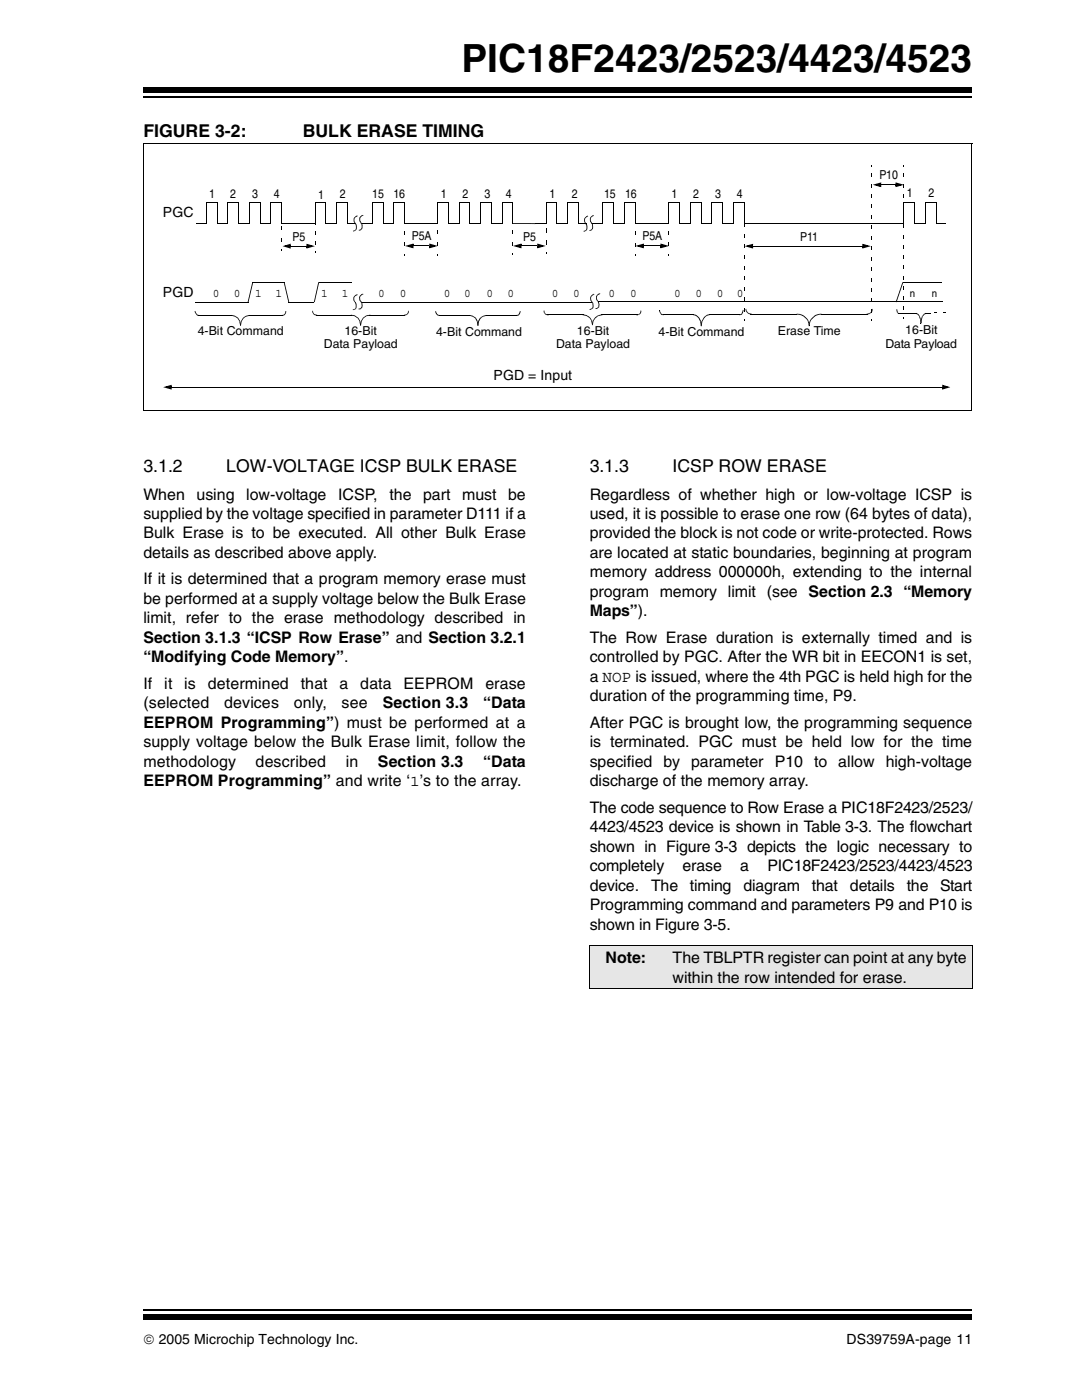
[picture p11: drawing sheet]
<svg xmlns="http://www.w3.org/2000/svg" width="216mm" height="279mm" viewBox="0 0 216 279" stroke-linecap="round" stroke-linejoin="round" font-family="sans-serif">
<path d="M28.6 261h165.1" fill="none" stroke="#000" stroke-width=".34"/>
<path d="M28.6 262h165.1v1.1h-165.1z" fill="#000"/>
<path d="M28.6 16.9h165.1v5.5h-165.1z" fill="#fff"/>
<path d="M28.6 19.3h165.1" fill="none" stroke="#000" stroke-width=".34"/>
<g fill="#000">
<path d="M28.6 17.4h165.1v1h-165.1zM173.6 38.7h.2v.7h-.2zM173.6 36.7h.2v.6h-.2zM173.6 34.6h.2v.7h-.2zM173.6 32.9h.2v.3h-.2zM175.2 36.6h.4v.2h-.4zM173.9 36.8l1.7-.4-.2 .3-.9 .3v-.3l.9 .2-.1 .4-.1-.5h.4v.5zM178.4 36.4l1.7 .4-1.7 .5 .1-.4 .9-.2 .1 .3-1-.3 .1-.3 .1 .4h-.3zM178.4 36.8h.3v.3h-.3zM180 38.7h.1v.7h-.1zM180 36.7h.1v.6h-.1zM180 34.6h.1v.7h-.1z"/>
<path d="M180 32.9h.1v.3h-.1zM57.6 48.8h.3v.3h-.3zM56.3 49.1l1.6-.5-.1 .4-.9 .2v-.3l.9 .2-.1 .4-.1-.4h.3v.5zM61 48.6l1.7 .5-1.7 .4 .2-.4 .9-.2v.3l-.9-.2 .1-.4 .1 .5h-.4zM61 49.1h.4v.2h-.4zM62.7 50.1h.2v.3h-.2zM62.7 48.1h.2v.7h-.2zM62.7 46.1h.2v.7h-.2zM62.7 44.5h.2v.3h-.2zM69.2 44.5h1.6v.2h-1.6zM80.5 50.7h.2v.3h-.2zM80.5 48.3h.2v.8h-.2z"/>
<path d="M80.5 46h.2v.8h-.2zM80.5 44.1h.2v.4h-.2zM82 48.8h.4v.2h-.4zM80.7 49l1.7-.4-.1 .3-.9 .3-.1-.3 1 .2-.1 .3-.2-.4h.4v.5zM85.5 48.6l1.7 .4-1.7 .5 .1-.4 .9-.2 .1 .3-1-.3 .1-.3 .2 .4h-.4zM85.5 49h.4v.3h-.4zM87.2 50.6h.1v.3h-.1zM87.2 48.3h.1v.7h-.1zM87.2 45.9h.1v.8h-.1zM87.2 44h.1v.4h-.1zM149.7 48.8h.3v.3h-.3zM148.3 49.1l1.7-.5-.1 .4-.9 .2-.1-.3 1 .2-.1 .4-.1-.4h.3v.4z"/>
<path d="M171.8 48.6l1.7 .5-1.7 .4 .1-.4 .9-.2 .1 .3-1-.2 .1-.4 .1 .5h-.3zM171.8 49.1h.3v.2h-.3zM173.6 57.4h.2v.7h-.2zM173.6 55.4h.2v.6h-.2zM173.6 53.3h.2v.7h-.2zM173.6 51.2h.2v.7h-.2zM173.6 49.1h.2v.7h-.2zM173.6 47h.2v.8h-.2zM173.6 45h.2v.7h-.2zM173.6 42.9h.2v.7h-.2zM173.6 40.8h.2v.7h-.2zM180 59.1h.1v.7h-.1z"/>
<path d="M180 57h.1v.7h-.1zM180 55h.1v.7h-.1zM180 53h.1v.6h-.1zM180 50.9h.1v.7h-.1zM180 48.9h.1v.7h-.1zM180 46.9h.1v.6h-.1zM180 44.8h.1v.7h-.1zM180 42.8h.1v.6h-.1zM180 40.7h.1v.7h-.1zM33.9 76.9h.3v.3h-.3zM32.5 77.2l1.7-.5-.1 .4-.9 .2-.1-.3 1 .3-.1 .3-.1-.4h.3v.4zM148.5 61.6h.2z"/>
<path d="M148.5 61.7l.2-.1 .1 .4-.2 .1zM148.6 62.1l.2-.1 .2 .3-.1 .1zM149.7 62.5v.2zM149 62.3l.7 .2-.1 .2-.7-.3zM158.6 62.5l.1 .2zM158.7 62.5a2.44 2.44 0 0 1 2.4 1.5l-.2 .1-.2-.4-.6-.6-.4-.2-1-.2zM160.9 64.1l.2-.1 .1 .4-.2 .1zM161.1 64.9l.2 .1zM161.5 63.6l.7-.7 .5-.2v.2l-1 .8-.4 1.2h-.2l.2-.9zM161 64.5l.2-.1 .1 .5h-.2zM161.1 64.9h.2zM162.7 62.7l.5-.1v.1l-.5 .2z"/>
<path d="M163.2 62.6l.5-.1v.2h-.5zM163.7 62.5v.2zM172.6 62.5l.2 .2zM172.7 62.5l.4-.1 .1 .2-.4 .1zM173.1 62.5l.3-.2 .1 .1-.3 .2zM173.6 63.7h.2v.4h-.2zM173.6 61.6h.2v.7h-.2zM173.6 59.5h.2v.7h-.2zM173.7 61.6l.2 .1zM173.7 61.6l.2 .1-.1 .4-.3 .3-.1-.1 .3-.3zM179.8 56.2l.2 .1-1.4 3.9h-.2zM180 63.2h.1v.3h-.1z"/>
<path d="M180 61.1h.1v.7h-.1zM187.7 76.7l1.6 .5-1.6 .5 .1-.4 .9-.3 .1 .3-1-.2 .1-.3 .1 .4h-.3zM187.7 77.2h.3v.2h-.3z"/>
</g>
<g fill="none" stroke="#000" stroke-width=".2">
<path d="M175.6 36.8h2.8M39 44.6h2.1v-4.3h2.2v4.3h2.1v-4.3h2.1v4.3h2.2v-4.3h2.1v4.3h2.1v-4.3h2.2v4.3M56.1 44.6h6.7v-4.3h2.1v4.3h2.2v-4.3h2.1v4.3M57.9 49.1h3.1M72.1 44.6h2.1v-4.3h2.1v4.3h2.1v-4.3h2.2v4.3M80.5 44.6h6.7v-4.2h2.2v4.2M82.4 49h3.1M89.3 44.6h2.1v-4.2h2.2v4.2M148.3 44.6h31.8v-4.3h2.1v4.3h2.2v-4.3h2.1v4.3M150 49.1h21.8M179.9 56.2h7.6M34.2 77.2h153.5"/>
<path d="M57.5 60.2h5.1M70.8 60.2h47.1M149.6 62.6h9.2M163.6 62.6h9.2"/>
</g>
<path d="M174.5 36.8l.9-.2v.5zM178.6 36.6l.9 .2-.9 .3zM56.9 49.1l.8-.3v.5zM61.2 48.8l.9 .3-.9 .2zM81.3 49l.9-.2v.5zM85.7 48.8l.9 .2-.9 .3zM149 49.1l.9-.3v.5zM172 48.8l.8 .3-.8 .2zM33.1 77.2l.9-.3v.5zM187.9 76.9l.8 .3-.8 .2z" fill="#000"/>
<path d="M70.7 59.1l.2-.2h.8a1.17 1.17 0 0 0 .3 1.4l.1 .5v.4l-.6 .4h-.7a1.2 1.2 0 0 0-.2-1.7l-.1-.3z" fill-rule="evenodd" fill="#fff"/>
<path d="M56.6 56.4h.1l.9 3.8h-.2zM71.1 58.7l.1 .1zM70.6 59l.5-.3 .1 .1-.6 .4v.7a1.37 1.37 0 0 1 .2 1.7v-1.2a1.03 1.03 0 0 1-.2-1.4zM72.3 58.5l.1 .2zM72 58.6l.3-.1v.2l-.5 .4v.6a1.45 1.45 0 0 1 .2 1.8l-.1-.2 .2-.1v-.7l-.5-.7-.1-.4 .1-.4zM50.2 56.3h.2l-.9 4h-.2zM70.3 61.6l.1 .2zM70.4 61.6h.2v.2h-.2zM70.6 61.6l.1-.1 .1 .1-.2 .2zM71.4 61.5l.1 .2zM71.5 61.5h.3v.1l-.3 .1zM71.8 61.5l.1-.2 .1 .2-.2 .1z" fill="#000"/>
<path d="M50.3 56.3h6.5M38.9 60.2h10.6" fill="none" stroke="#000" stroke-width=".2"/>
<path d="M70.7 43.3l.3-.1h.7a1.38 1.38 0 0 0 .4 1.4 .87 .87 0 0 1-.5 1.3h-.8a1.2 1.2 0 0 0-.2-1.7l-.1-.3z" fill-rule="evenodd" fill="#fff"/>
<path d="M70.3 46l.1 .1zM70.4 46l.2-.1 .1 .2h-.3zM70.6 45.9l.2-.1 .1 .1-.2 .2zM71.1 43l.1 .1zM70.8 43.1l.3-.1 .1 .1-.6 .5 .1 .6a1.37 1.37 0 0 1 .2 1.7l-.1-1.2a.97 .97 0 0 1 0-1.6zM71.5 45.8l.1 .2zM71.5 45.8h.3v.1l-.2 .1zM71.8 45.8l.1-.2 .1 .2-.2 .1zM72.3 42.8l.1 .2zM72 42.9l.3-.1v.2l-.5 .3v.7a1.41 1.41 0 0 1 .2 1.8l-.1-.2 .2-.1v-.8l-.5-.6a.94 .94 0 0 1 .4-1.2z" fill="#000"/>
<path d="M93.6 44.6h2.2v-4.2h2.1v4.2M97.9 44.6h2.1v-4.2h2.1v4.2M106.6 44.6h2.2v-4.2h2.1v4.2M110.9 44.6h2.1v-4.2h2.1v4.2M118 44.6h2.1v-4.2h2.2v4.2h2.1v-4.2h2.1v4.2" fill="none" stroke="#000" stroke-width=".2"/>
<path d="M116.7 43.4l.2-.2 .7 .1a1.48 1.48 0 0 0 .3 1.4 .83 .83 0 0 1-.4 1.2h-.7a1.33 1.33 0 0 0-.3-1.7v-.3z" fill-rule="evenodd" fill="#fff"/>
<g fill="#000">
<path d="M56 49.7h.2v.3h-.2zM56 47.4h.2v.7h-.2zM56 45h.2v.8h-.2zM56 43.1h.2v.4h-.2zM102.1 50.5h.1v.4h-.1zM102.1 48.2h.1v.8h-.1zM102.1 45.9h.1v.8h-.1zM102.1 44h.1v.3h-.1zM102.1 44.5v.1zM103.5 48.8h.4v.2h-.4zM102.2 49l1.7-.4-.1 .3-.9 .3-.1-.3 1 .2-.1 .3-.2-.4h.4v.5zM106.6 44.5l.1 .2z"/>
<path d="M107 48.6l1.7 .4-1.7 .5 .1-.4 .9-.2 .1 .3-1-.3 .1-.3 .2 .4h-.4zM107 49h.4v.3h-.4zM108.7 50.2h.2v.3h-.2zM108.7 47.8h.2v.8h-.2zM108.7 45.5h.2v.8h-.2zM108.7 43.6h.2v.3h-.2zM115.1 44.5h1.7v.2h-1.7zM116.2 46l.2 .2zM116.3 46l.2-.1 .1 .2-.2 .1zM116.5 45.9l.2-.1 .1 .2-.2 .1zM117 43l.2 .1zM116.6 43.3l.4-.3 .1 .2-.6 .4 .1 .6a1.37 1.37 0 0 1 .2 1.8v-.9l-.4-1v-.5z"/>
<path d="M117.4 45.8l.1 .2zM117.5 45.8h.2v.2h-.2zM117.8 45.7l.1 .1-.2 .2-.1-.2zM118.2 42.9l.1 .1zM117.9 43l.3-.1v.2l-.5 .3v.7a1.49 1.49 0 0 1 .4 1.6l-.2 .1-.1-.1 .2-.1v-.8l-.2-.3a.92 .92 0 0 1 .1-1.4zM126.5 50.7h.2v.4h-.2zM126.5 48.4h.2v.7h-.2zM126.5 46.1h.2v.7h-.2zM126.5 44.2h.2v.3h-.2zM127.9 48.8h.4v.2h-.4zM126.6 49l1.7-.4-.2 .3-.8 .3-.1-.3 .9 .2v.3l-.2-.4h.4v.5zM131.6 48.6l1.7 .4-1.7 .5 .1-.4 .9-.2 .1 .3-1-.3 .1-.3 .1 .4h-.3z"/>
<path d="M131.6 49h.3v.3h-.3zM133.1 50.6h.2v.4h-.2zM133.1 48.3h.2v.8h-.2zM133.1 46h.2v.7h-.2zM133.1 44.1h.2v.3h-.2zM148.2 57.2h.1v.7h-.1zM148.2 55.1h.1v.7h-.1zM148.2 53h.1v.7h-.1zM148.2 50.8h.1v.8h-.1zM148.2 48.8h.1v.6h-.1zM148.2 46.7h.1v.6h-.1zM148.2 44.5h.1v.7h-.1z"/>
<path d="M148.2 42.8h.1v.3h-.1zM186.4 44.5h1.9v.2h-1.9zM148.2 63.5h.1v.4h-.1zM148.2 61.4h.1v.7h-.1zM148.2 59.3h.1v.7h-.1z"/>
</g>
<path d="M102.8 49l.9-.2v.5zM107.2 48.8l.9 .2-.9 .3zM127.2 49l.9-.2v.5zM131.7 48.8l.9 .2-.9 .3z" fill="#000"/>
<path d="M103.9 49h3.1M126.5 44.6h6.7v-4.3h2.1v4.3h2.2v-4.3h2.2v4.3M128.3 49h3.3M139.6 44.6h2.2v-4.3h2.1v4.3M144 44.6h2.1v-4.3h2.2v4.3" fill="none" stroke="#000" stroke-width=".2"/>
<path d="M102.1 44.6h4.5" fill="none" stroke="#000" stroke-width=".21"/>
<path d="M117.9 59l1-.2a1.24 1.24 0 0 0 .3 1.4l.1 .5-.3 .7-1 .1a1.28 1.28 0 0 0-.3-1.7z" fill-rule="evenodd" fill="#fff"/>
<g fill="#000">
<path d="M118.2 58.6l.2 .1zM118 58.7l.2-.1 .1 .2-.5 .3v.7a1.45 1.45 0 0 1 .2 1.8l-.1-.2 .2-.1v-.8l-.5-.6v-.3a.83 .83 0 0 1 .4-.9zM119.4 58.5l.2 .1zM119 58.8l.4-.3 .1 .1-.6 .5 .1 .6 .4 1v.5l-.2 .2-.1-.1 .2-.2v-.4l-.2-.5a1.01 1.01 0 0 1-.1-1.4zM38.8 62h.1zM38.8 62.1h.1l.1 .3h-.1zM38.9 62.4l.1-.1 .2 .3-.1 .1zM39.7 62.8l-.1 .1zM39.1 62.7l.1-.1 .2 .2h.3l-.1 .1h-.3zM46.1 62.8v.1zM46.2 62.8l.7 .1 .6 .5-.2 .1-.5-.4-.7-.2zM47.3 63.5l.2-.1 .3 .7h-.1z"/>
<path d="M47.8 64.8l.2 .1zM48.4 63.4l.2-.2 .2 .1-.7 .8-.1 .8-.2-.1 .2-.7zM47.7 64.1h.1l.2 .7-.2 .1zM47.8 64.9l.2-.1zM48.6 63.2l.4-.3v.2l-.3 .2zM49 62.9l.7-.1v.1l-.7 .2zM49.7 62.8l.1 .1zM56.1 62.8l.1 .1zM56.2 62.8l.3-.1v.2h-.3zM56.4 62.8l.3-.2 .1 .1-.2 .2zM56.9 62l.1 .1zM56.9 62.1h.1l-.2 .6-.1-.1z"/>
<path d="M62.2 62h.2zM62.2 62.1l.2-.1v.3l-.2 .1zM62.2 62.4l.2-.1 .2 .2-.2 .1zM63.1 62.7v.2zM62.4 62.6l.2-.1 .5 .2v.2zM69.9 62.7l-.1 .2zM70 62.7l.7 .2 .7 .4-.2 .2-.5-.5-.8-.1zM71.2 63.4l.2-.1 .4 .7-.2 .1zM71.8 64.8l.1 .1zM72.3 63.3l.3-.2 .1 .1-.3 .3-.3 .6-.2 .7h-.1l.1-.8zM71.6 64.1l.2-.1 .1 .8h-.1zM72.6 63.1l.3-.2 .1 .1-.3 .2z"/>
<path d="M72.9 62.9l.8-.2v.2l-.7 .1zM73.7 62.7l.1 .2zM80.5 62.7l.1 .2zM80.6 62.7h.3v.1l-.3 .1zM80.9 62.7l.2-.2 .1 .2-.3 .1zM81.3 61.9l.1 .2zM81.3 62l.1 .1-.2 .6-.1-.2zM86.7 62h.2zM86.7 62.1h.2l.1 .3h-.2zM86.8 62.4l.2-.1 .1 .3-.2 .1zM87.4 62.8l.1 .1zM87.5 62.8l.1 .1z"/>
<path d="M86.9 62.7l.2-.1 .4 .2v.1zM93.5 62.8l.1 .1zM93.6 62.8l.6 .1 .6 .5-.1 .1-.5-.4-.6-.2zM94.7 63.5l.1-.1 .4 .7h-.2zM95.1 64.8l.2 .1zM95.6 63.4l.3-.2 .1 .1-.2 .2-.4 .6-.1 .8-.2-.1 .1-.8zM95 64.1h.2l.1 .7-.2 .1zM95.1 64.9l.2-.1zM95.9 63.2l.3-.3 .1 .2-.3 .2zM96.2 62.9l.7-.1v.1l-.6 .2zM96.9 62.8l.1 .1zM102.9 62.8l.1 .1z"/>
<path d="M102.8 62.8l.2 .1zM102.9 62.8l.3-.1 .1 .2h-.3zM103.4 62.6l.1 .1-.2 .2-.1-.1zM103.5 62l.2 .1zM103.5 62.1h.2l-.2 .6-.2-.1zM108.3 61.9h.2zM108.3 62h.2v.3h-.2zM108.3 62.3l.2-.1 .2 .3-.2 .1zM109.1 62.7l.1 .2zM109.2 62.7l.1 .2zM108.5 62.6l.2-.1 .5 .2v.2zM116.1 62.7v.1z"/>
<path d="M116.2 62.7l.7 .1 .7 .5-.2 .1-.5-.4-.8-.2zM117.4 61.6l.2 .2zM117.4 63.4l.2-.1 .3 .6-.1 .1zM117.5 61.6l.3-.1v.2l-.2 .1zM117.9 64.7l.2 .1zM118.5 63.3l.3-.3 .2 .2-.8 .8-.1 .7h-.2l.2-.8zM117.8 64l.1-.1 .2 .8h-.2zM117.8 61.5l.1-.1 .1 .2-.2 .1zM117.9 64.7h.2zM118.6 61.4l.1 .2zM118.8 63l.4-.2v.2l-.3 .2zM118.7 61.4h.2l.1 .2h-.3z"/>
<path d="M118.9 61.4l.2-.1 .1 .1-.2 .2zM119.2 62.8l.7-.1 .1 .1-.8 .2zM119.9 62.7l.2 .1zM126.9 62.7l.1 .2zM126.8 62.7l.1 .2zM126.9 62.7l.3-.1v.2l-.3 .1zM127.2 62.6l.2-.1 .1 .1-.3 .2zM127.6 61.9l.2 .1zM127.6 62h.2l-.3 .6-.1-.1zM131.3 61.8h.2zM131.3 61.8h.2v.4h-.1zM131.4 62.2l.1-.1 .2 .3-.1 .1z"/>
<path d="M132 62.7l.1 .1zM132.2 62.7v.1zM131.6 62.5l.1-.1 .2 .3h.3l-.1 .1h-.3zM138 62.7l.1 .1zM138.1 62.7l.7 .1 .5 .5-.1 .2-.5-.5-.6-.2zM139.1 63.4l.2-.1 .4 .8h-.2zM139.6 64.9l.2 .1zM140.4 63.1l.3-.3 .1 .2-.5 .4-.4 .7-.1 .8h-.2a2.67 2.67 0 0 1 .8-1.8zM139.5 64.1h.2l.1 .8h-.2zM139.6 64.9h.2zM140.7 62.8l.3-.1 .1 .2-.3 .1zM141 62.7h.4v.1l-.4 .1z"/>
<path d="M141.4 62.7v.1zM147.3 62.7l.1 .1zM147.2 62.7l.2 .1zM147.3 62.7l.3-.1 .1 .2h-.3zM147.6 62.6l.2-.2 .1 .2-.2 .2zM148 61.8l.1 .1zM148 61.8l.1 .1-.2 .7-.2-.2zM178.6 61.6l.1 .1zM178.6 61.7h.1l.2 .6h-.2zM178.7 62.3l.2-.1 .1 .2-.1 .1zM179 62.4l.1 .2zM179.1 62.4l.1 .2z"/>
<path d="M178.9 62.4h.2v.2l-.2-.1zM182.5 62.4v.2zM182.6 62.4l.4 .2 .3 .5h-.2l-.3-.4-.3-.1zM183.1 63.1h.2l.2 .6h-.2zM183.4 64.4l.2 .1zM183.6 63.1h.2l-.2 1.3h-.2zM183.3 63.7h.2l.1 .7h-.2zM184 62.6l.1 .1-.3 .4-.1-.1zM184 62.6l.4-.2v.2l-.3 .1zM184.4 62.4l.1 .1zM187.9 62.4l.1 .2zM187.8 62.4l.1 .2z"/>
<path d="M187.9 62.4h.1l.1 .1-.2 .1zM188.1 62.2l.2 .1-.2 .2-.1-.1zM188.2 61.6l.2 .1zM188.2 61.7h.2l-.1 .6h-.2z"/>
</g>
<g fill="none" stroke="#000" stroke-width=".2">
<path d="M39.5 62.9h6.7M49.6 62.9h6.7M63 62.8h7M73.6 62.8h7M87.5 62.9h6.1M96.8 62.9h6.1M109.2 62.8h7M119.1 60.2h68.7M119.8 62.8h7.1M132.1 62.7h6.1M141.3 62.7h6M179.1 62.5h3.5"/>
<path d="M184.4 62.5h3.5"/>
</g>
<g fill="#fff">
<path d="M185.6 61.4h4.1v1.3h-4.1z"/>
<path d="M185.6 61.3h4.1v.2h-4.1z"/>
<path d="M189.6 61.4h.1v1.3h-.1z"/>
<path d="M185.5 62.6h4.2v.1h-4.2z"/>
<path d="M185.5 61.3h.2v1.4h-.2z"/>
</g>
<path d="M63.4 56.2l.2 .1-.9 3.9h-.2zM186.2 62.3l.1 .1zM186.3 62.3h.3v.1h-.3zM188 62.3l.1 .1zM188.1 62.3h.3v.1h-.3z" fill="#000"/>
<path d="M28.7 28.7h165M28.7 28.6v53.2M193.6 28.7v53.2M63.5 56.3h6.5M28.6 81.8h165" fill="none" stroke="#000" stroke-width=".2"/>
<path d="M117.5 188.5h76.2v8.4h-76.2z" fill="#e6e6e6"/>
<path d="M117.4 188.5h76.4M117.4 196.9h76.4M117.5 188.6v8.3M193.7 188.6v8.3" fill="none" stroke="#000" stroke-width=".2"/>
<text font-size="7.7" x="91.9" y="14.4">PIC18F2423/2523/4423/4523</text>
<g font-size="3.5">
<text x="28.6" y="27.4">FIGURE 3-2:</text>
<text x="60.3" y="27.4">BULK ERASE TIMING</text>
<text x="28.6" y="94.1">3.1.2</text>
<text x="45.1" y="94.1">LOW-VOLTAGE ICSP BULK ERASE</text>
<text x="117.5" y="94.1">3.1.3</text>
<text x="134" y="94.1">ICSP ROW ERASE</text>
</g>
<g font-size="3.2">
<text x="28.6" y="99.6">When</text>
<text x="39.2" y="99.6">using</text>
<text x="49.1" y="99.6">low-voltage</text>
<text x="67.4" y="99.6">ICSP,</text>
<text x="77.6" y="99.6">the</text>
<text x="84.3" y="99.6">part</text>
<text x="92" y="99.6">must</text>
<text x="101.3" y="99.6">be</text>
<text x="117.5" y="99.6">Regardless of whether high or low-voltage ICSP is</text>
<text x="28.6" y="107.3">Bulk Erase is to be executed. All other Bulk Erase</text>
<text x="28.6" y="103.5">supplied by the voltage specified in parameter D111 if a</text>
<text x="117.5" y="103.5">used, it is possible to erase one row (64 bytes of data),</text>
<text x="117.5" y="107.3">provided the block is not code or write-protected. Rows</text>
<text x="28.6" y="111.2">details as described above apply.</text>
<text x="117.5" y="111.2">are located at static boundaries, beginning at program</text>
<text x="28.6" y="116.5">If it is determined that a program memory erase must</text>
<text x="117.5" y="115.1">memory address 000000h, extending to the internal</text>
<text x="117.5" y="119">program memory limit (see Section 2.3 “Memory</text>
<text x="28.6" y="120.4">be performed at a supply voltage below the Bulk Erase</text>
<text x="28.6" y="124.2">limit, refer to the erase methodology described in</text>
<text x="117.5" y="122.9">Maps”).</text>
<text x="28.6" y="128.1">Section 3.1.3 “ICSP Row Erase” and Section 3.2.1</text>
<text x="117.5" y="128.1">The Row Erase duration is externally timed and is</text>
<text x="28.6" y="132">“Modifying Code Memory”.</text>
<text x="28.6" y="137.3">If</text>
<text x="32.7" y="137.3">it</text>
<text x="36.7" y="137.3">is</text>
<text x="41.4" y="137.3">determined</text>
<text x="59.9" y="137.3">that</text>
<text x="67.7" y="137.3">a</text>
<text x="71.8" y="137.3">data</text>
<text x="80.4" y="137.3">EEPROM</text>
<text x="96.7" y="137.3">erase</text>
<text x="117.5" y="132">controlled by PGC. After the WR bit in EECON1 is set,</text>
<text x="117.5" y="135.9">a NOP is issued, where the 4th PGC is held high for the</text>
<text x="28.6" y="141.2">(selected</text>
<text x="44.7" y="141.2">devices</text>
<text x="58.5" y="141.2">only,</text>
<text x="68.1" y="141.2">see</text>
<text x="76.2" y="141.2">Section 3.3</text>
<text x="96.2" y="141.2">“Data</text>
<text x="117.5" y="139.8">duration of the programming time, P9.</text>
<text x="28.6" y="145.1">EEPROM Programming”) must be performed at a</text>
<text x="28.6" y="149">supply voltage below the Bulk Erase limit, follow the</text>
<text x="117.5" y="145.1">After PGC is brought low, the programming sequence</text>
<text x="117.5" y="149">is terminated. PGC must be held low for the time</text>
<text x="28.6" y="152.8">methodology</text>
<text x="50.9" y="152.8">described</text>
<text x="68.9" y="152.8">in</text>
<text x="75.3" y="152.8">Section 3.3</text>
<text x="96.2" y="152.8">“Data</text>
<text x="117.5" y="152.8">specified by parameter P10 to allow high-voltage</text>
<text x="28.6" y="156.7">EEPROM Programming” and write ‘1’s to the array.</text>
<text x="117.5" y="156.7">discharge of the memory array.</text>
<text x="117.5" y="162">The code sequence to Row Erase a PIC18F2423/2523/</text>
<text x="117.5" y="165.9">4423/4523 device is shown in Table 3-3. The flowchart</text>
<text x="117.5" y="169.8">shown in Figure 3-3 depicts the logic necessary to</text>
<text x="117.5" y="173.7">completely</text>
<text x="136" y="173.7">erase</text>
<text x="147.5" y="173.7">a</text>
<text x="152.9" y="173.7">PIC18F2423/2523/4423/4523</text>
<text x="117.5" y="177.5">device.</text>
<text x="129.7" y="177.5">The</text>
<text x="137.5" y="177.5">timing</text>
<text x="148.1" y="177.5">diagram</text>
<text x="161.7" y="177.5">that</text>
<text x="169.3" y="177.5">details</text>
<text x="180.6" y="177.5">the</text>
<text x="187.3" y="177.5">Start</text>
<text x="117.5" y="181.4">Programming command and parameters P9 and P10 is</text>
<text x="117.5" y="185.3">shown in Figure 3-5.</text>
<text x="120.6" y="192">Note:</text>
<text x="134" y="192">The TBLPTR register can point at any byte</text>
<text x="134" y="195.9">within the row intended for erase.</text>
</g>
<g font-size="2.8">
<text x="32.5" y="43.3">PGC</text>
<text x="32.5" y="59.2">PGD</text>
<text x="98.3" y="75.7">PGD = Input</text>
<text x="28.6" y="267.8">© 2005 Microchip Technology Inc.</text>
<text x="168.7" y="267.8">DS39759A-page 11</text>
</g>
<g font-size="2.5">
<text x="175.2" y="35.6">P10</text>
<text x="41.7" y="39.4">1</text>
<text x="45.8" y="39.4">2</text>
<text x="50.2" y="39.4">3</text>
<text x="54.6" y="39.4">4</text>
<text x="63.4" y="39.6">1</text>
<text x="67.7" y="39.4">2</text>
<text x="74.2" y="39.4">15</text>
<text x="78.4" y="39.4">16</text>
<text x="87.8" y="39.5">1</text>
<text x="92.1" y="39.5">2</text>
<text x="96.5" y="39.5">3</text>
<text x="100.8" y="39.5">4</text>
<text x="109.5" y="39.5">1</text>
<text x="113.9" y="39.5">2</text>
<text x="120.4" y="39.5">15</text>
<text x="124.5" y="39.5">16</text>
<text x="133.8" y="39.5">1</text>
<text x="138.1" y="39.5">2</text>
<text x="142.5" y="39.5">3</text>
<text x="146.8" y="39.5">4</text>
<text x="180.7" y="39.2">1</text>
<text x="185" y="39.2">2</text>
<text x="82" y="47.8">P5A</text>
<text x="128" y="47.8">P5A</text>
<text x="58.3" y="48">P5</text>
<text x="104.2" y="48">P5</text>
<text x="159.4" y="48.1">P11</text>
<text x="42.4" y="59.3">0</text>
<text x="46.6" y="59.3">0</text>
<text x="50.8" y="59.3">1</text>
<text x="54.9" y="59.3">1</text>
<text x="64" y="59.2">1</text>
<text x="68.1" y="59.2">1</text>
<text x="75.3" y="59.3">0</text>
<text x="79.6" y="59.3">0</text>
<text x="88.4" y="59.3">0</text>
<text x="92.5" y="59.3">0</text>
<text x="96.9" y="59.3">0</text>
<text x="101.1" y="59.3">0</text>
<text x="109.9" y="59.3">0</text>
<text x="114.2" y="59.3">0</text>
<text x="121.2" y="59.3">0</text>
<text x="125.5" y="59.3">0</text>
<text x="134.3" y="59.3">0</text>
<text x="138.6" y="59.3">0</text>
<text x="142.8" y="59.3">0</text>
<text x="146.8" y="59.3">0</text>
<text x="39.4" y="66.8">4-Bit Command</text>
<text x="64.5" y="69.3">Data Payload</text>
<text x="68.6" y="66.8">16-Bit</text>
<text x="86.9" y="66.9">4-Bit Command</text>
<text x="110.8" y="69.3">Data Payload</text>
<text x="114.9" y="66.8">16-Bit</text>
<text x="131.2" y="66.9">4-Bit Command</text>
<text x="155" y="66.8">Erase Time</text>
<text x="176.4" y="69.3">Data Payload</text>
<text x="180.3" y="66.5">16-Bit</text>
</g>
<g font-size="2.1">
<text x="181.2" y="59.3">n</text>
<text x="185.6" y="59.3">n</text>
</g>
</svg>
